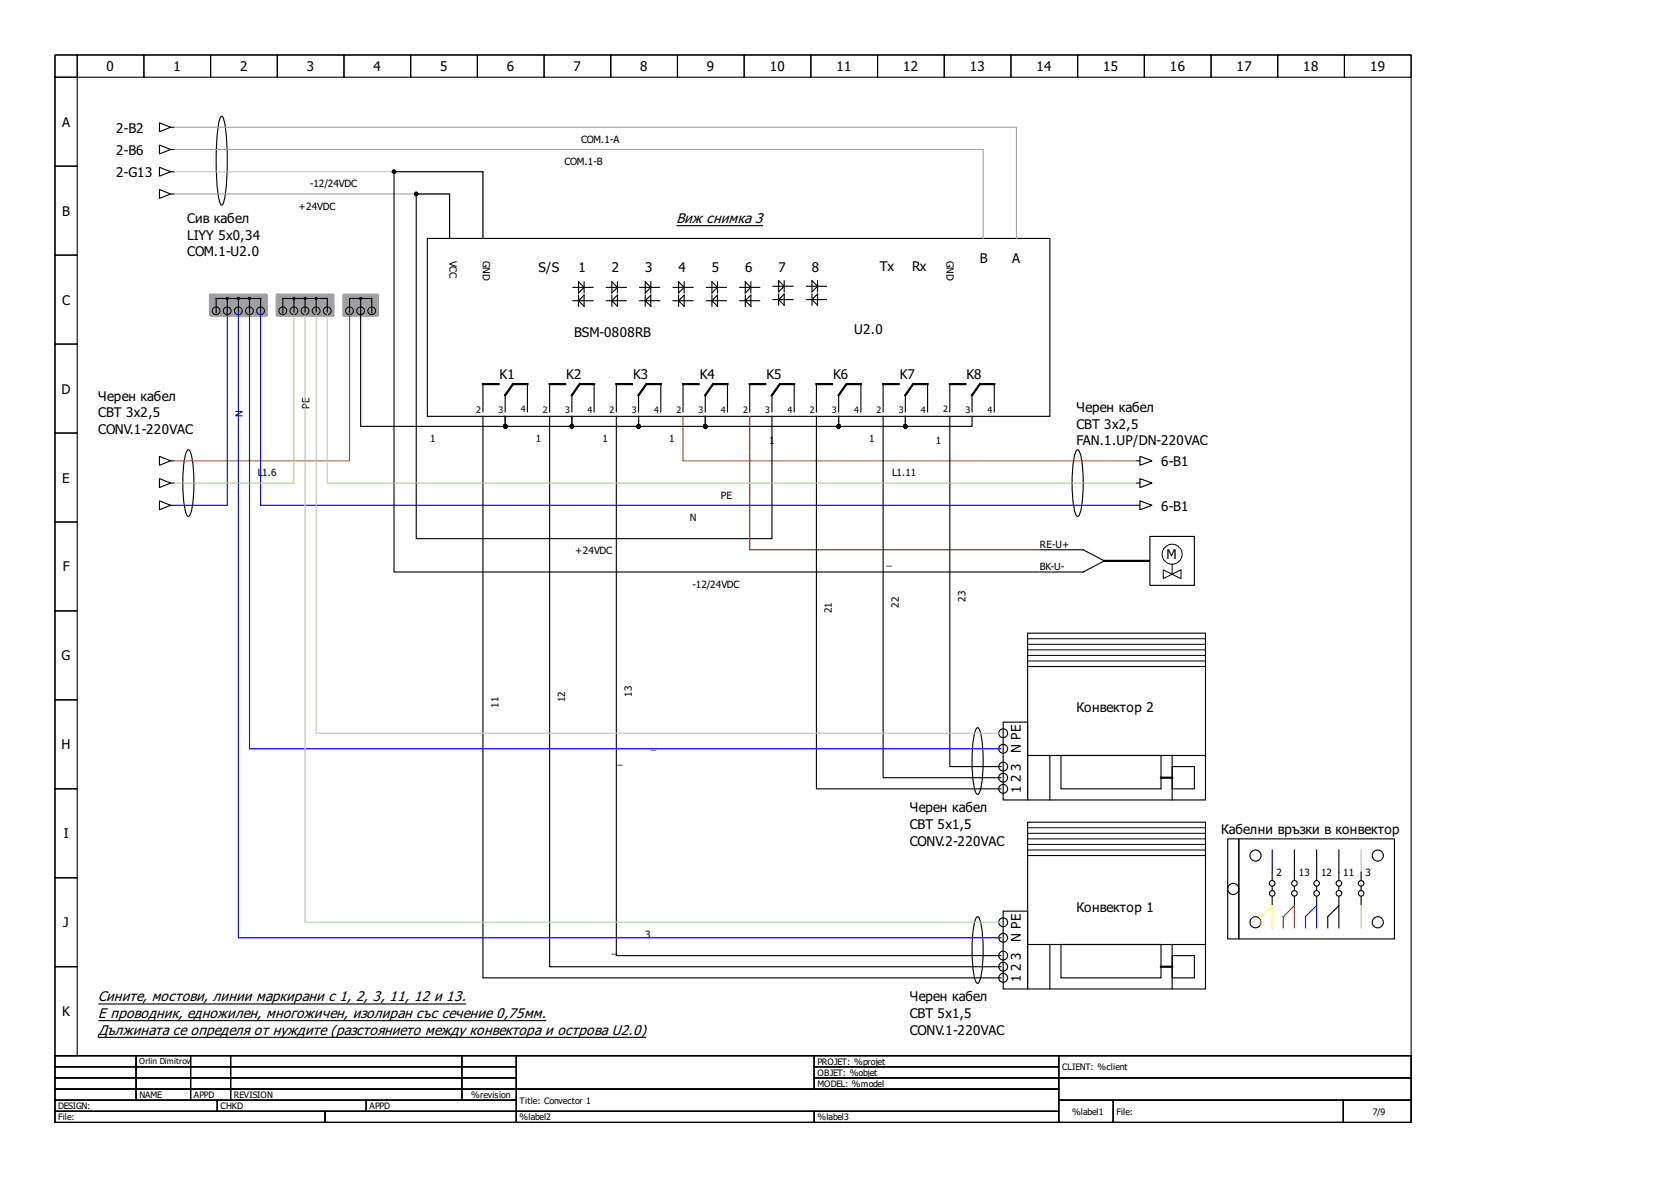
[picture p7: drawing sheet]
<svg xmlns="http://www.w3.org/2000/svg" width="297mm" height="210mm" viewBox="0 0 297 210" stroke-linecap="round" stroke-linejoin="round" font-family="sans-serif">
<g fill="none" stroke="#000" stroke-width=".2">
<path d="M9.8 9.8h241.5v178.1h-241.5zM9.8 9.8h3.9v3.9h-3.9zM9.8 13.7h3.9v15.9h-3.9zM13.7 9.8h11.9v3.9h-11.9zM25.6 9.8h11.9v3.9h-11.9zM37.5 9.8h11.9v3.9h-11.9zM49.4 9.8h11.9v3.9h-11.9zM61.3 9.8h11.8v3.9h-11.8zM73.1 9.8h11.9v3.9h-11.9zM85 9.8h11.9v3.9h-11.9zM96.9 9.8h11.9v3.9h-11.9zM108.8 9.8h11.8v3.9h-11.8z"/>
<path d="M120.6 9.8h11.9v3.9h-11.9zM132.5 9.8h11.9v3.9h-11.9zM144.4 9.8h11.9v3.9h-11.9zM156.3 9.8h11.9v3.9h-11.9zM168.2 9.8h11.8v3.9h-11.8zM180 9.8h11.9v3.9h-11.9zM191.9 9.8h11.9v3.9h-11.9zM203.8 9.8h11.9v3.9h-11.9zM215.7 9.8h11.8v3.9h-11.8zM227.5 9.8h11.9v3.9h-11.9zM239.4 9.8h11.9v3.9h-11.9zM9.8 29.6h3.9v15.8h-3.9z"/>
<path d="M28.4 29.8l2 .8-2 .8zM28.4 21.9l2 .8-2 .7zM28.4 33.7l2 .8-2 .8zM28.4 25.8l2 .8-2 .8zM30.4 30.6h.6M30.4 22.7h.6M30.4 34.5h.6M30.4 26.6h.6M39.3 20.8l.2-.1a2.54 2.54 0 0 1 .6 1.8 45.3 45.3 0 0 1-.3 13.5l-.3 .5a2.54 2.54 0 0 1-.7-1.8 45.3 45.3 0 0 1 .3-13.5zM9.8 45.4h3.9v15.9h-3.9zM38.5 55.7v-2.6h7.9v2.6M40.5 53.1v2.6"/>
<path d="M42.5 53.1v2.6M44.4 53.1v2.6M50.4 55.7v-2.6h7.9v2.6M52.4 53.1v2.6M54.3 53.1v2.6M56.3 53.1v2.6M62.2 55.7v-2.6h4v2.6M64.2 53.1v22.8h25.8v-1.8v1.8h11.8v-1.8v1.8h11.9v-1.8v1.8h11.9v-1.8v1.8h23.7v-1.8v1.8h11.9v-1.8v1.8h11.9v-1.8M76.1 42.5h110.9v31.6h-110.9zM80.1 42.5v-8h-6v61.4h63.4v-21.8M86 42.5v-11.9h-15.8v71.2h114.8M102 53.5h3.6"/>
<path d="M102 51.2h3.6M103 50.2l1 1-1 1zM103 52.5v2M103 53.5l1-1v2zM104 50.2v2M108 53.5h3.5M108 51.2h3.5M109 50.2l1 1-1 1zM109 52.5v2M109 53.5l1-1v2zM110 50.2v2M113.9 53.5h3.6"/>
<path d="M113.9 51.2h3.6M114.9 50.2l1 1-1 1zM114.9 52.5v2M114.9 53.5l1-1v2zM115.9 50.2v2M119.9 53.5h3.5M119.9 51.2h3.5M120.4 40.2h15.5M120.8 50.2l1 1-1 1zM120.8 52.5v2M120.8 53.5l1-1v2zM121.8 50.2v2"/>
<path d="M125.8 53.5h3.6M125.8 51.2h3.6M126.8 50.2l1 1-1 1zM126.8 52.5v2M126.8 53.5l1-1v2zM127.8 50.2v2M131.7 53.5h3.6M131.7 51.2h3.6M132.7 50.2l1 1-1 1zM132.7 52.5v2M132.7 53.5l1-1v2zM133.7 50.2v2"/>
<path d="M137.7 53.3h3.5M137.7 51h3.5M138.7 50l.9 1-.9 1zM138.7 52.4v1.9M138.7 53.3l.9-.9v1.9zM139.6 50v2M143.6 53.3h3.6M143.6 51h3.6M144.6 50l1 1-1 1zM144.6 52.4v1.9M144.6 53.3l1-.9v1.9zM145.6 50v2"/>
<path d="M9.8 61.3h3.9v15.8h-3.9zM9.8 77.1h3.9v15.8h-3.9zM86 74.1v100h92.2M86 68.4v4.9M90 70.4v2.9M93.9 68.4v4.9M97.9 74.1v98h80.3M97.9 68.4v4.9M101.8 70.4v2.9M105.8 68.4v4.9M109.8 74.1v96h68.4M109.8 68.4v4.9"/>
<path d="M113.7 70.4v2.9M117.7 68.4v4.9M121.6 68.4v4.9M125.6 70.4v2.9M129.6 68.4v4.9M133.5 68.4v4.9M137.5 70.4v2.9M141.4 68.4v4.9M145.4 74.1v66.3h32.8M145.4 68.4v4.9M149.3 70.4v2.9M153.3 68.4v4.9"/>
<path d="M157.3 74.1v64.4h20.9M157.3 68.4v4.9M161.2 70.4v2.9M165.2 68.4v4.9M169.1 74.1v62.4h9.1M169.1 68.4v4.9M173.1 70.4v2.9M177.1 68.4v4.9M9.8 92.9h3.9v15.9h-3.9zM28.4 81.3l2 .7-2 .8zM28.4 89.2l2 .8-2 .8zM28.4 85.2l2 .8-2 .8z"/>
<path d="M30.4 90h.6M30.4 82h.6M30.4 86h.6M33.3 80.2l.2-.1a2.17 2.17 0 0 1 .7 1.7 26.2 26.2 0 0 1-.3 9.7l-.4 .4a2.17 2.17 0 0 1-.7-1.7 26.2 26.2 0 0 1 .4-9.7zM185.2 97.9h7.7l3.8 2-3.8 1.9h-7.7M191.7 80.2l.2-.1a2.17 2.17 0 0 1 .7 1.7 26.2 26.2 0 0 1-.3 9.7l-.4 .4a2.17 2.17 0 0 1-.7-1.7 26.2 26.2 0 0 1 .3-9.7zM202.4 90h.6M202.4 82h.6M202.4 86h.6M203 89.2l2.2 .8-2.2 .8zM203 85.2l2.2 .8-2.2 .8zM203 81.3l2.2 .7-2.2 .8z"/>
<path d="M204.8 95.5h7.9v8.7h-7.9zM9.8 108.8h3.9v15.8h-3.9zM183 112.7h31.7v29.7h-31.7zM183 118.7h31.7M9.8 124.6h3.9v15.8h-3.9zM173.9 129.7l.2-.1a2.17 2.17 0 0 1 .7 1.7 26.2 26.2 0 0 1-.3 9.7l-.4 .4a2.17 2.17 0 0 1-.7-1.7 26.2 26.2 0 0 1 .3-9.7zM178.6 128.6h4.4v13.8h-4.4zM183 134.5h31.7M187 134.5v7.9M188.9 134.5h17.9v5.9h-17.9zM208.7 136.5h4v3.9h-4zM208.7 134.5v7.9"/>
<path d="M9.8 140.4h3.9v15.9h-3.9zM9.8 156.3h3.9v15.8h-3.9zM183 146.4h31.7v29.7h-31.7zM183 152.3h31.7M218.6 149.3h2v17.9h-2zM220.6 149.3h27.7v17.9h-27.7zM226.6 155.3v1.4M226.6 157.9v.6M226.6 159.6v1.4M230.5 151.3v5.4M230.5 157.9v.6M230.5 159.6v1.4"/>
<path d="M234.5 151.3v5.4M234.5 157.9v.6M234.5 159.6v1.4M238.4 151.3v5.4M238.4 157.9v.6M238.4 159.6v1.4M242.4 155.3v1.4M242.4 157.9v.6M242.4 159.6v1.4M9.8 172.1h3.9v15.8h-3.9zM17.5 178.7h65.5M173.9 163.3l.2-.1a2.17 2.17 0 0 1 .7 1.7 26.2 26.2 0 0 1-.3 9.7l-.4 .5a2.17 2.17 0 0 1-.7-1.8 26.2 26.2 0 0 1 .3-9.6z"/>
<path d="M178.6 162.2h4.4v13.9h-4.4zM183 168.2h31.7M187 168.2v7.9M188.9 168.2h17.9v5.9h-17.9zM208.7 170.1h4v4h-4zM208.7 168.2v7.9M236.4 165.2v-2l2-2v4M9.8 187.9h241.5v11.9h-241.5zM9.8 187.9h14.4v2h-14.4zM9.8 189.9h14.4v2h-14.4zM9.8 191.9h14.4v2h-14.4zM9.8 193.9h14.4v2h-14.4z"/>
<path d="M9.8 195.9h28.9v1.9h-28.9zM9.8 197.8h48.1v2h-48.1zM17.5 181.7h79.8M17.5 184.7h97.6M24.2 187.9h9.7v2h-9.7zM24.2 189.9h9.7v2h-9.7zM24.2 191.9h9.7v2h-9.7zM24.2 193.9h9.7v2h-9.7zM33.9 187.9h7.2v2h-7.2zM33.9 189.9h7.2v2h-7.2zM33.9 191.9h7.2v2h-7.2zM33.9 193.9h7.2v2h-7.2z"/>
<path d="M38.7 195.9h26.5v1.9h-26.5zM41.1 187.9h41.1v2h-41.1zM41.1 189.9h41.1v2h-41.1zM41.1 191.9h41.1v2h-41.1zM41.1 193.9h41.1v2h-41.1zM57.9 197.8h34v2h-34zM65.2 195.9h26.7v1.9h-26.7zM82.2 187.9h9.7v2h-9.7zM82.2 189.9h9.7v2h-9.7zM82.2 191.9h9.7v2h-9.7zM82.2 193.9h9.7v2h-9.7zM91.9 187.9h53.1v6h-53.1z"/>
<path d="M91.9 193.9h96.6v3.9h-96.6zM91.9 197.8h53.1v2h-53.1zM145 187.9h43.5v2h-43.5zM145 189.9h43.5v2h-43.5zM145 191.9h43.5v2h-43.5zM145 197.8h43.5v2h-43.5zM188.5 187.9h62.8v4h-62.8zM188.5 191.9h62.8v4h-62.8zM188.5 195.9h9.7v3.9h-9.7zM198.2 195.9h41v3.9h-41zM239.2 195.9h12.1v3.9h-12.1z"/>
<circle cx="178.6" cy="136.5" r=".79"/>
<circle cx="178.6" cy="138.5" r=".79"/>
<circle cx="178.6" cy="133.3" r=".79"/>
<circle cx="178.6" cy="130.5" r=".79"/>
<circle cx="178.6" cy="140.4" r=".79"/>
<circle cx="219.6" cy="158.3" r=".99"/>
<circle cx="223.6" cy="152.3" r=".99"/>
<circle cx="226.6" cy="157.3" r=".49"/>
<circle cx="226.6" cy="159" r=".49"/>
<circle cx="230.5" cy="157.3" r=".49"/>
<circle cx="230.5" cy="159" r=".49"/>
<circle cx="234.5" cy="157.3" r=".49"/>
<circle cx="234.5" cy="159" r=".49"/>
<circle cx="238.4" cy="157.3" r=".49"/>
<circle cx="238.4" cy="159" r=".49"/>
<circle cx="242.4" cy="157.3" r=".49"/>
<circle cx="242.4" cy="159" r=".49"/>
<circle cx="245.4" cy="152.3" r=".99"/>
<circle cx="178.6" cy="172.1" r=".79"/>
<circle cx="178.6" cy="170.1" r=".79"/>
<circle cx="178.6" cy="167" r=".79"/>
<circle cx="178.6" cy="164.2" r=".79"/>
<circle cx="178.6" cy="174.1" r=".79"/>
<circle cx="223.6" cy="164.2" r=".99"/>
<circle cx="245.4" cy="164.2" r=".99"/>
</g>
<path d="M133.5 74.1v23.8h51.5M228.5 165.2v-2l2-2v4" fill="none" stroke="#f00" stroke-width=".2"/>
<path d="M40.5 55.7v34.3h-9.3M42.5 55.7v111.3h135.7M44.4 55.7v77.6h133.8M46.4 55.7v34.3h155.8M226.6 151.3v4M232.5 165.2v-2l2-2v4" fill="none" stroke="#00f" stroke-width=".2"/>
<path d="M224.6 165.2v-2l2-2v4" fill="none" stroke="#ff0" stroke-width=".2"/>
<path d="M52.4 55.7v30.3h-21.2M58.3 55.7v30.3h143.9M242.4 161.2v4" fill="none" stroke="#b1d175" stroke-width=".2"/>
<path d="M54.3 55.7v108.5h123.9M56.3 55.7v74.8h121.9M242.4 151.3v4" fill="none" stroke="#b1d1b1" stroke-width=".2"/>
<g fill="none" stroke="#000" stroke-width=".18">
<path d="M183 117.7h31.7M183 116.7h31.7M183 115.7h31.7M183 114.7h31.7M183 113.7h31.7M207.2 101.4v1.6l3.1-1.6v1.6zM183 151.3h31.7M183 150.3h31.7M183 149.3h31.7M183 148.4h31.7M183 147.4h31.7"/>
<circle cx="38.5" cy="55.3" r=".69"/>
<circle cx="40.5" cy="55.3" r=".69"/>
<circle cx="42.4" cy="55.3" r=".69"/>
<circle cx="44.4" cy="55.3" r=".69"/>
<circle cx="46.4" cy="55.3" r=".69"/>
<circle cx="50.4" cy="55.3" r=".69"/>
<circle cx="52.3" cy="55.3" r=".69"/>
<circle cx="54.3" cy="55.3" r=".69"/>
<circle cx="56.3" cy="55.3" r=".69"/>
<circle cx="58.3" cy="55.3" r=".69"/>
<circle cx="62.2" cy="55.3" r=".69"/>
<circle cx="64.2" cy="55.3" r=".69"/>
<circle cx="66.2" cy="55.3" r=".69"/>
<circle cx="208.7" cy="98.7" r="1.78"/>
</g>
<path d="M208.7 100.5v1.7" fill="none" stroke="#000" stroke-width=".18" stroke-dasharray=".4 .2"/>
<g fill="none" stroke="#000" stroke-width=".4">
<path d="M86 68.4h2.8M91.3 68.4l-1.3 2M91.5 68.4h2.4M97.9 68.4h2.8M103.2 68.4l-1.4 2M103.4 68.4h2.4M109.8 68.4h2.7M115.1 68.4l-1.4 2M115.3 68.4h2.4M121.6 68.4h2.8M127 68.4l-1.4 2M127.2 68.4h2.4"/>
<path d="M133.5 68.4h2.8M138.9 68.4l-1.4 2M139.1 68.4h2.3M145.4 68.4h2.8M150.7 68.4l-1.4 2M150.9 68.4h2.4M157.3 68.4h2.7M162.6 68.4l-1.4 2M162.8 68.4h2.4M169.1 68.4h2.8M174.5 68.4l-1.4 2M174.7 68.4h2.4"/>
<path d="M196.7 99.9h7.9M206.8 138.5h1.9M206.8 172.1h1.9"/>
</g>
<g fill="#a0a0a4" stroke="#a0a0a4" stroke-width=".2">
<path d="M61.1 52.4h6.2v3.9h-6.2z" fill-rule="evenodd"/>
<path d="M37.4 52.4h10l.2 .1v3.6l-.2 .2h-9.9l-.2-.2z" fill-rule="evenodd"/>
<path d="M49.2 52.4h10.1l.2 .1v3.6l-.2 .2h-9.9l-.2-.2z" fill-rule="evenodd"/>
</g>
<g fill="#000" stroke="#000" stroke-width=".18">
<circle cx="40.5" cy="53.1" r=".2"/>
<circle cx="42.5" cy="53.1" r=".2"/>
<circle cx="44.4" cy="53.1" r=".2"/>
<circle cx="52.4" cy="53.1" r=".2"/>
<circle cx="54.3" cy="53.1" r=".2"/>
<circle cx="56.3" cy="53.1" r=".2"/>
<circle cx="64.2" cy="53.1" r=".2"/>
</g>
<g fill="#000" stroke="#000" stroke-width=".2">
<circle cx="70.2" cy="30.6" r=".3"/>
<circle cx="74.1" cy="34.5" r=".3"/>
<circle cx="90" cy="75.9" r=".3"/>
<circle cx="101.8" cy="75.9" r=".3"/>
<circle cx="113.7" cy="75.9" r=".3"/>
<circle cx="125.6" cy="75.9" r=".3"/>
<circle cx="149.3" cy="75.9" r=".3"/>
<circle cx="161.2" cy="75.9" r=".3"/>
</g>
<path d="M31.2 30.6h54.8v11.9" fill="none" stroke="#abd1ab" stroke-width=".2"/>
<path d="M62.2 55.7v26.3h-31M121.6 74.1v7.9h80.6" fill="none" stroke="#a50" stroke-width=".2"/>
<path d="M31.2 26.6h143.9v15.9M31.2 34.5h48.9v8M31.2 22.7h149.8v19.8" fill="none" stroke="#a1a1a1" stroke-width=".2"/>
<g font-size="2.5">
<text x="120.4" y="39.7">Виж снимка 3</text>
<text x="17.5" y="178.2">Сините, мостови, линии маркирани с 1, 2, 3, 11, 12 и 13.</text>
<text x="17.5" y="181.2">Е проводник, едножилен, многожичен, изолиран със сечение 0,75мм.</text>
<text x="17.5" y="184.2">Дължината се определя от нуждите (разстоянието между конвектора и острова U2.0)</text>
</g>
<g font-size="2.4">
<text x="19" y="12.7">0</text>
<text x="30.9" y="12.7">1</text>
<text x="42.7" y="12.7">2</text>
<text x="54.6" y="12.7">3</text>
<text x="66.5" y="12.7">4</text>
<text x="78.4" y="12.7">5</text>
<text x="90.3" y="12.7">6</text>
<text x="102.1" y="12.7">7</text>
<text x="114" y="12.7">8</text>
<text x="125.9" y="12.7">9</text>
<text x="137.1" y="12.7">10</text>
<text x="149" y="12.7">11</text>
<text x="160.8" y="12.7">12</text>
<text x="172.7" y="12.7">13</text>
<text x="184.6" y="12.7">14</text>
<text x="196.5" y="12.7">15</text>
<text x="208.3" y="12.7">16</text>
<text x="220.2" y="12.7">17</text>
<text x="232.1" y="12.7">18</text>
<text x="244" y="12.7">19</text>
<text x="11.1" y="22.6">A</text>
<text x="20.7" y="23.6">2-B2</text>
<text x="20.7" y="27.6">2-B6</text>
<text x="20.7" y="31.6">2-G13</text>
<text x="11.1" y="38.4">B</text>
<text x="33.3" y="39.7">Сив кабел</text>
<text x="33.3" y="42.7">LIYY 5x0,34</text>
<text x="33.3" y="45.6">COM.1-U2.0</text>
<text x="174.5" y="46.8">B</text>
<text x="180.2" y="46.8">A</text>
<text x="95.9" y="48.4">S/S</text>
<text x="103" y="48.4">1</text>
<text x="109" y="48.4">2</text>
<text x="114.9" y="48.4">3</text>
<text x="120.8" y="48.4">4</text>
<text x="126.8" y="48.4">5</text>
<text x="132.7" y="48.4">6</text>
<text x="138.7" y="48.4">7</text>
<text x="144.6" y="48.4">8</text>
<text x="156.7" y="48.2">Tx</text>
<text x="162.4" y="48.2">Rx</text>
<text x="11.1" y="54.2">C</text>
<text x="152.1" y="59.5">U2.0</text>
<text x="102.2" y="60.1">BSM-0808RB</text>
<text x="11" y="70.1">D</text>
<text x="17.5" y="71.4">Черен кабел</text>
<text x="89" y="67.4">K1</text>
<text x="100.8" y="67.4">K2</text>
<text x="112.7" y="67.4">K3</text>
<text x="124.6" y="67.4">K4</text>
<text x="136.5" y="67.4">K5</text>
<text x="148.4" y="67.4">K6</text>
<text x="160.2" y="67.4">K7</text>
<text x="172.1" y="67.4">K8</text>
<text x="17.5" y="74.3">СВТ 3x2,5</text>
<text x="17.5" y="77.3">CONV.1-220VAC</text>
<text x="191.7" y="73.3">Черен кабел</text>
<text x="191.7" y="76.3">СВТ 3x2,5</text>
<text x="191.7" y="79.3">FAN.1.UP/DN-220VAC</text>
<text x="206.8" y="83">6-B1</text>
<text x="11.1" y="85.9">E</text>
<text x="206.8" y="91">6-B1</text>
<text x="11.2" y="101.7">F</text>
<text x="207.7" y="99.5">M</text>
<text x="11" y="117.6">G</text>
<text x="191.7" y="126.8">Конвектор 2</text>
<text x="11" y="133.4">H</text>
<text x="181.8" y="137.3" transform="rotate(-90 181.8 137.3)">3</text>
<text x="181.8" y="134.1" transform="rotate(-90 181.8 134.1)">N PE</text>
<text x="181.8" y="141.2" transform="rotate(-90 181.8 141.2)">1</text>
<text x="181.8" y="139.3" transform="rotate(-90 181.8 139.3)">2</text>
<text x="11.4" y="149.2">I</text>
<text x="162" y="144.6">Черен кабел</text>
<text x="162" y="147.6">СВТ 5x1,5</text>
<text x="217.4" y="148.6">Кабелни връзки в конвектор</text>
<text x="162" y="150.5">CONV.2-220VAC</text>
<text x="11.3" y="165.1">J</text>
<text x="181.8" y="167.8" transform="rotate(-90 181.8 167.8)">N PE</text>
<text x="191.7" y="162.4">Конвектор 1</text>
<text x="181.8" y="172.9" transform="rotate(-90 181.8 172.9)">2</text>
<text x="181.8" y="170.9" transform="rotate(-90 181.8 170.9)">3</text>
<text x="162" y="178.2">Черен кабел</text>
<text x="181.8" y="174.9" transform="rotate(-90 181.8 174.9)">1</text>
<text x="11.1" y="180.9">K</text>
<text x="162" y="181.2">СВТ 5x1,5</text>
<text x="162" y="184.2">CONV.1-220VAC</text>
</g>
<g font-size="1.8">
<text x="100.6" y="29.4">COM.1-B</text>
<text x="103.5" y="25.4">COM.1-A</text>
<text x="55.2" y="33.3">-12/24VDC</text>
<text x="53.1" y="37.3">+24VDC</text>
<text x="80.1" y="46.4" transform="rotate(90 80.1 46.4)">VCC</text>
<text x="86" y="46.4" transform="rotate(90 86 46.4)">GND</text>
<text x="168.6" y="46.4" transform="rotate(90 168.6 46.4)">GND</text>
<text x="43.2" y="74.3" transform="rotate(-90 43.2 74.3)">N</text>
<text x="55.1" y="72.7" transform="rotate(-90 55.1 72.7)">PE</text>
<text x="76.6" y="78.7">1</text>
<text x="95.4" y="78.7">1</text>
<text x="107.3" y="78.7">1</text>
<text x="119.2" y="78.7">1</text>
<text x="137" y="79.1">1</text>
<text x="154.8" y="78.7">1</text>
<text x="166.7" y="79.1">1</text>
<text x="45.9" y="84.8">L</text>
<text x="46.7" y="84.8">1.6</text>
<text x="128.4" y="88.8">PE</text>
<text x="158.9" y="84.8">L1.11</text>
<text x="122.8" y="92.7">N</text>
<text x="102.4" y="98.7">+24VDC</text>
<text x="157.9" y="100.7">_</text>
<text x="185.2" y="101.4">BK-U-</text>
<text x="185.2" y="97.5">RE-U+</text>
<text x="123.3" y="104.6">-12/24VDC</text>
<text x="171.9" y="107.2" transform="rotate(-90 171.9 107.2)">23</text>
<text x="148.2" y="109.2" transform="rotate(-90 148.2 109.2)">21</text>
<text x="160" y="108.2" transform="rotate(-90 160 108.2)">22</text>
<text x="88.8" y="126" transform="rotate(-90 88.8 126)">11</text>
<text x="100.7" y="125" transform="rotate(-90 100.7 125)">12</text>
<text x="112.5" y="124" transform="rotate(-90 112.5 124)">13</text>
<text x="110" y="136.1">_</text>
<text x="115.9" y="133.3">_</text>
<text x="227.3" y="155.9">2</text>
<text x="231.3" y="155.9">13</text>
<text x="235.3" y="155.9">12</text>
<text x="239.2" y="155.9">11</text>
<text x="243.2" y="155.9">3</text>
<text x="114.9" y="167">3</text>
<text x="109" y="169.7">_</text>
</g>
<g font-size="1.6">
<text x="84.8" y="73.5">2</text>
<text x="88.8" y="73.5">3</text>
<text x="92.7" y="73.4">4</text>
<text x="96.7" y="73.5">2</text>
<text x="100.7" y="73.5">3</text>
<text x="104.6" y="73.5">4</text>
<text x="108.6" y="73.5">2</text>
<text x="112.5" y="73.5">3</text>
<text x="116.5" y="73.5">4</text>
<text x="120.4" y="73.5">2</text>
<text x="124.4" y="73.5">3</text>
<text x="128.4" y="73.5">4</text>
<text x="132.3" y="73.5">2</text>
<text x="136.3" y="73.5">3</text>
<text x="140.2" y="73.5">4</text>
<text x="144.2" y="73.5">2</text>
<text x="148.2" y="73.5">3</text>
<text x="152.1" y="73.5">4</text>
<text x="156.1" y="73.5">2</text>
<text x="160" y="73.5">3</text>
<text x="164" y="73.5">4</text>
<text x="168" y="73.4">2</text>
<text x="171.9" y="73.5">3</text>
<text x="175.9" y="73.5">4</text>
<text x="145.6" y="189.5">PROJET: %projet</text>
<text x="145.6" y="191.5">OBJET: %objet</text>
<text x="189.1" y="190.5">CLIENT: %client</text>
<text x="10.4" y="197.5">DESIGN:</text>
<text x="24.8" y="195.5">NAME</text>
<text x="34.5" y="195.5">APPD</text>
<text x="39.3" y="197.5">CHKD</text>
<text x="41.7" y="195.5">REVISION</text>
<text x="65.8" y="197.5">APPD</text>
<text x="83.9" y="195.5">%revision</text>
<text x="92.5" y="196.5">Title: Convector 1</text>
<text x="145.6" y="193.5">MODEL: %model</text>
<text x="10.4" y="199.4">File:</text>
<text x="92.5" y="199.4">%label2</text>
<text x="145.6" y="199.4">%label3</text>
<text x="190.9" y="198.4">%label1</text>
<text x="198.8" y="198.4">File:</text>
<text x="244.5" y="198.4">7/9</text>
</g>
<text font-size="1.5" x="24.8" y="189.5">Orlin Dimitrov</text>
</svg>
